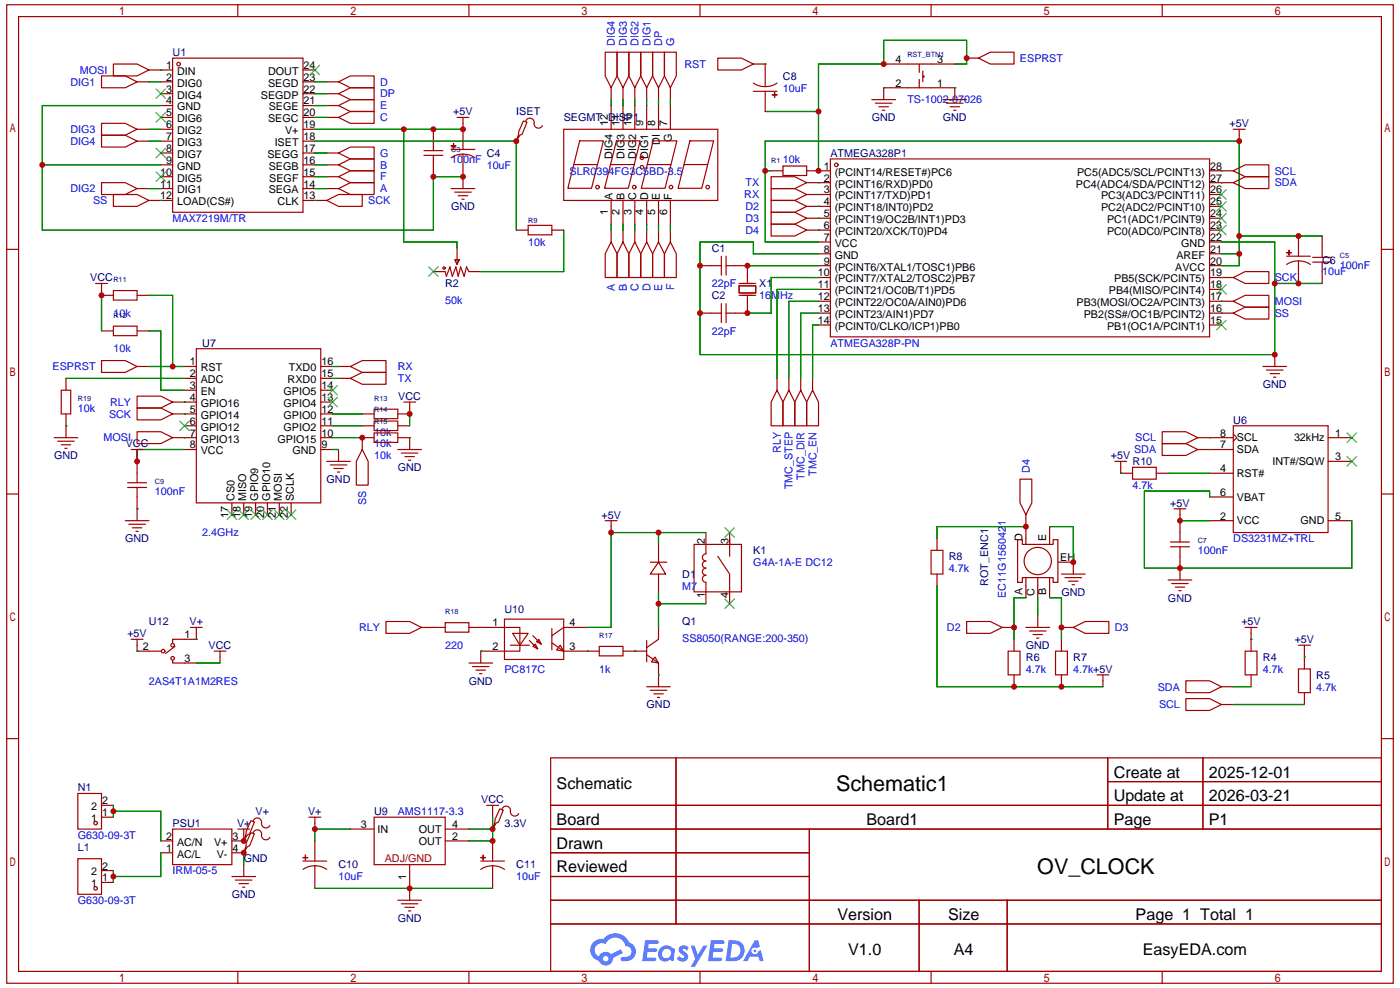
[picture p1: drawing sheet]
<svg xmlns="http://www.w3.org/2000/svg" width="297mm" height="210mm" viewBox="0 0 297 210" stroke-linecap="round" stroke-linejoin="round" font-family="sans-serif">
<g fill="none" stroke="#a10000" stroke-width=".25">
<path d="M1.4 1h294.4v207.5h-294.4zM3.9 3.5h289.3v202.5h-289.3zM50.5 1v2.5M99.5 1v2.5M148.6 1v2.5M197.6 1v2.5M246.7 1v2.5M1.4 52.9h2.5M293.2 52.9h2.6M1.4 104.8h2.5M293.2 104.8h2.6M1.4 156.7h2.5"/>
<path d="M293.2 156.7h2.6M116.9 160.7h176.3v45.3h-176.3zM116.9 170.8h176.3M116.9 175.8h176.3M143.5 160.7v35.3M171.8 175.8v30.2M235.1 160.7v15.1M235.1 165.8h58.1M255.4 160.7v15.1M116.9 180.9h54.9M116.9 190.9h176.3M116.9 185.9h54.9"/>
<path d="M116.9 196h176.3M195.1 190.9v15.1M213.8 190.9v15.1M50.5 206v2.5M99.5 206v2.5M148.6 206v2.5M197.6 206v2.5M246.7 206v2.5"/>
</g>
<g fill="#5487ff">
<path d="M144.4 200.8a1.29 1.29 0 0 1 1.8 .2l-.4 .7a.54 .54 0 0 0-.9-.3l.1 .2a1.27 1.27 0 0 1 .8 2 1.52 1.52 0 0 1-2.2-.3l.5-.6 .8 .5a.31 .31 0 0 0 .4-.3 .31 .31 0 0 0-.3-.3 1.11 1.11 0 0 1-.6-1.8z"/>
<path d="M146.6 200.6h.8l.7 1.9 1.2-1.9h.9l-2.7 4.5h-.9l1-1.7z"/>
<path d="M136.9 199.4h1.7a1.29 1.29 0 0 1 1.2 .2 .39 .39 0 0 1-.4 .6h-1.7l-.1 .9h1.6a.39 .39 0 0 1 .3 .5 .39 .39 0 0 1-.4 .3h-1.6l-.2 1.2h1.3a.45 .45 0 0 1 .5 .1 .45 .45 0 0 1 .2 .5l-.4 .2h-2.6z"/>
<path d="M150.9 199.4h1.6a1.31 1.31 0 0 1 1.3 .2 .39 .39 0 0 1-.4 .6h-1.7l-.2 .9h1.7a.39 .39 0 0 1 .3 .5 .39 .39 0 0 1-.4 .3h-1.7l-.1 1.2h1.3a.45 .45 0 0 1 .5 .1 .45 .45 0 0 1 .1 .5l-.3 .2h-2.6z"/>
<path d="M160.2 199.4h.7l.4 1.4-.6 .3a.75 .75 0 0 0-1.1 .3 .75 .75 0 0 0 .4 1 .75 .75 0 0 0 1-.6l.5-.3 .6 2.4h-.8l-.3-1h-1.8l-.5 1h-1z"/>
<path d="M154.7 199.4l-.7 4.5h1.5a2.25 2.25 0 0 0 2.6-2.3 2.25 2.25 0 0 0-2.7-2.2zM155.4 200.2a1.49 1.49 0 0 1 1.8 1.5 1.49 1.49 0 0 1-1.9 1.4h-.3z"/>
<path d="M140.1 201.2a1.57 1.57 0 0 0-.1 2.2 1.57 1.57 0 0 0 2.2 .1l.8 .4 .3-2.5-.2-.3h-.4a1.58 1.58 0 0 0-2.6 .1zM140.8 201.6a.97 .97 0 0 1 1.6 .4 .97 .97 0 0 1-1 1.2 .93 .93 0 0 1-.9-.6 .93 .93 0 0 1 .3-1z"/>
<path d="M126 199.8a2.34 2.34 0 0 0 1.1 4 1.53 1.53 0 0 0 1.8 1 1.53 1.53 0 0 0 1.2-1.6l2.1-1.1-.4-.8-2.1 1.1a1.56 1.56 0 0 0-2.6 .4 1.48 1.48 0 0 1-.7-2 1.48 1.48 0 0 1 2.2-.5 2.21 2.21 0 0 1 2.2-1.4 2.21 2.21 0 0 1 2 1.8 1.15 1.15 0 0 1 1.2 1 1.15 1.15 0 0 1-1 1.3h-.7a.46 .46 0 0 0-.6 .3 .46 .46 0 0 0 .4 .6 2.15 2.15 0 0 0 2.5-1 2.15 2.15 0 0 0-.3-2.6l-.8-.4a3.2 3.2 0 0 0-5.4-.8l-1.1 .1zM128 203.3a.6 .6 0 0 1 1.2 0 .6 .6 0 0 1-1.2 0z"/>
<circle cx="160.2" cy="201.7" r=".28"/>
</g>
<g fill="none" stroke="#a10000" stroke-width=".25">
<path d="M21.6 16.1h5l2.5 1.3-2.5 1.2h-5zM24.1 13.6h5l2.5 1.2-2.5 1.3h-5zM29.1 17.4h2.5M31.6 14.8h5M34.1 17.4h2.5M34.1 19.9h2.5M36.6 12.3h27.7v32.7h-27.7zM64.3 14.8h2.5M64.3 17.4h2.5M64.3 19.9h2.5M69.3 17.4h2.6M69.3 19.9h2.6"/>
<path d="M71.9 17.4l2.5-1.3h5v2.5h-5zM71.9 19.9l2.5-1.3h5v2.5h-5zM128.5 11.1h2.5v5l-1.3 2.5-1.2-2.5zM129.7 18.6v2.5M131 11.1h2.5v5l-1.3 2.5-1.2-2.5zM132.2 18.6v2.5M133.5 11.1h2.5v5l-1.2 2.5-1.3-2.5zM134.8 18.6v2.5M136 11.1h2.5v5l-1.2 2.5-1.3-2.5zM137.3 18.6v2.5M138.5 11.1h2.5v5l-1.2 2.5-1.3-2.5zM139.8 18.6v2.5"/>
<path d="M141 11.1h2.6v5l-1.3 2.5-1.3-2.5zM142.3 18.6v2.5M152.4 12.3h5l2.5 1.3-2.5 1.2h-5zM159.9 17.6l1 .5 1.5 .3M159.9 13.6h2.5v4.8M159.9 19.4h5M162.4 19.4v4.2M164.4 19.6v1zM164.9 17.6l-1.4 .7-1.1 .1M187.6 13.6h15.1M195.1 13.6v1.7M195.1 16.9v1.7"/>
<path d="M195.9 16.1h.2v.3h-.2M195.9 15.1v2.3M205.2 12.3h2.5M207.7 12.3l2.5-1.2h5.1v2.5h-5.1zM21.6 38.7h5l2.5 1.3-2.5 1.3h-5zM21.6 26.2h5l2.5 1.2-2.5 1.3h-5zM21.6 28.7h5l2.5 1.2-2.5 1.3h-5zM29.1 27.4h2.5M29.1 29.9h2.5M29.1 40h2.5M34.1 22.4h2.5M34.1 24.9h2.5"/>
<path d="M34.1 27.4h2.5M34.1 29.9h2.5M34.1 32.5h2.5M34.1 35h2.5M34.1 37.5h2.5M34.1 40h2.5M64.3 22.4h2.5M64.3 24.9h2.5M64.3 27.4h2.5M64.3 29.9h2.5M64.3 32.5h2.5M64.3 35h2.5"/>
<path d="M64.3 37.5h2.5M64.3 40h2.5M69.3 22.4h2.6M69.3 24.9h2.6M69.3 32.5h2.6M69.3 35h2.6M69.3 37.5h2.6M69.3 40h2.6M71.9 22.4l2.5-1.3h5v2.5h-5zM71.9 40l2.5-1.3h5v2.6h-5zM71.9 35l2.5-1.3h5v2.5h-5zM71.9 24.9l2.5-1.3h5v2.6h-5z"/>
<path d="M71.9 37.5l2.5-1.3h5v2.5h-5zM71.9 32.5l2.5-1.3h5v2.5h-5zM90 33h4M90 31.9h4M92 27.4v4.5M92 33v4.5M95.8 30.9l1 .1zM95.8 40h5M95.8 31.7h5M96.3 30.4v1zM97 24.9h2.5M98.3 32.7l-1.1 .1-1.4 .7"/>
<path d="M98.3 32.7l1.6 .3 .9 .5M98.3 24.9v6.8M98.3 32.7v7.3M109.6 29.7v.2M111.1 25.7l.8 .2-1 2.5-.5 .3-.8 1.2 .5-1.5v-.5zM111.6 25.7a.92 .92 0 0 1 1.1-.6 .92 .92 0 0 1 .7 1.1 .93 .93 0 0 0 .6 .9 .93 .93 0 0 0 1.1-.4M119.7 27.4h32.7v15.1h-32.7zM121.8 34.9h5M123.1 29.9h5l-2.5 10h-5.1zM129.6 34.9h5M129.7 22.4v5M130.9 29.9h5l-2.5 10h-5.1z"/>
<path d="M132.2 22.4v5M134.8 22.4v5M137.3 22.4v5M137.4 34.9h5M138.7 29.9h5l-2.5 10h-5.1zM139.8 22.4v5M142.3 22.4v5M145.2 34.9h5M146.5 29.9h5l-2.5 10h-5.1zM163.7 37.5h5l2.5 1.2-2.5 1.3h-5zM163.7 40h5l2.5 1.3-2.5 1.2h-5zM163.7 36.2h2.5"/>
<path d="M163.9 20.1h1zM166.2 35.2h5v2h-5zM171.2 36.2h5.1M171.2 38.7h5.1M176.3 33.7h80.5v37.7h-80.5zM185.1 21.1h5M185.8 21.9h3.5M186.6 22.6h2M187.3 23.4h.5M187.6 21.1v-2.5h15.1v2.5M200.2 21.1h5M200.9 21.9h3.5"/>
<path d="M201.7 22.6h2M202.4 23.4h.5M256.8 36.2h5M256.8 38.7h5M261.8 38.7l2.5-1.2h5v2.5h-5zM261.8 36.2l2.5-1.2h5v2.5h-5zM261.8 27.4h2.5M263.1 27.4v2.5M24.1 41.3h5l2.5 1.2-2.5 1.3h-5zM31.6 42.5h5M64.3 42.5h5M69.3 42.5l2.6-1.2h5v2.5h-5z"/>
<path d="M92 57.6h2.5l.3 1 .7-2 .5 2 .8-2 .5 2 .5-2 .7 2 .5-2 .5 1h2.6M96.5 55.1h1l-.5 1zM96.5 40.8h3.5M97 52.6v3.5M97.3 41.5h2M98 42.3h.5M109.6 48.8h2.5M112.1 47.8h5v2h-5zM117.1 48.8h2.6M129.7 51.3l1.3 2.5v5.1h-2.5v-5.1zM129.7 42.5v5M129.7 48.8v2.5"/>
<path d="M132.2 51.3l1.3 2.5v5.1h-2.5v-5.1zM132.2 42.5v5M132.2 48.8v2.5M134.8 51.3l1.2 2.5v5.1h-2.5v-5.1zM134.8 42.5v5M134.8 48.8v2.5M137.3 51.3l1.2 2.5v5.1h-2.5v-5.1zM137.3 42.5v5M137.3 48.8v2.5M139.8 51.3l1.2 2.5v5.1h-2.5v-5.1zM139.8 42.5v5M139.8 48.8v2.5"/>
<path d="M142.3 51.3l1.3 2.5v5.1h-2.6v-5.1zM142.3 42.5v5M142.3 48.8v2.5M148.6 56.3h4.5M153.1 54.3v4.1M154.1 56.3h4.6v3.6M154.1 54.3v4.1M163.7 42.5h5l2.5 1.3-2.5 1.2h-5zM163.7 45h5l2.5 1.3-2.5 1.2h-5zM163.7 47.5h5l2.5 1.3-2.5 1.3h-5zM171.2 41.3h5.1M171.2 43.8h5.1"/>
<path d="M171.2 46.3h5.1M171.2 48.8h5.1M173.7 51.3h2.6M173.7 53.8h2.6M173.7 56.3h2.6M173.7 58.9h2.6M256.8 41.3h2.5M256.8 43.8h2.5M256.8 46.3h2.5M256.8 48.8h2.5M256.8 51.3h2.5M256.8 53.8h2.5"/>
<path d="M256.8 56.3h2.5M256.8 58.9h5M261.8 58.9l2.5-1.3h5v2.5h-5zM273.1 53.6h1zM273.1 54.3h5M273.6 53.1v1zM275.6 55.3l-1 .1-1.5 .7M275.6 55.3l1.6 .3 .9 .5M275.6 50.1v4.2M275.6 55.3v4.8M278.6 55.6h4.1M278.6 54.6h4.1"/>
<path d="M280.7 50.1v4.5M280.7 55.6v4.5M20.3 60.1h2.5M21.6 76.5h5l2.5 1.2-2.5 1.3h-5zM21.6 60.1v2.5h2.5M21.6 70.2h2.5M24.1 61.6h5v2h-5zM24.1 69.2h5v2h-5zM29.1 62.6h2.5M29.1 77.7h2.5M29.1 70.2h2.5M39.2 77.7h2.5"/>
<path d="M41.7 74h26.4v32.7h-26.4zM68.1 77.7h2.5M71.9 77.7h2.5M74.4 77.7l2.5-1.2h5v2.5h-5zM148.6 66.4h4.5M153.1 64.4v4M154.1 64.4v4M156.9 60.6h3.5v1.5h-3.5zM156.9 62.6h3.5M156.9 60.1h3.5M158.7 62.9v3.5h-4.6M173.7 61.4h2.6"/>
<path d="M173.7 63.9h2.6M173.7 66.4h2.6M173.7 68.9h2.6M256.8 61.4h2.5M256.8 63.9h5M256.8 66.4h5M256.8 68.9h2.5M261.8 63.9l2.5-1.3h5v2.6h-5zM261.8 66.4l2.5-1.2h5v2.5h-5zM268.1 77.7h5M268.8 78.5h3.6M269.6 79.2h2"/>
<path d="M270.3 80h.5M270.6 75.2v2.5M11.5 92.8h5M12.2 93.6h3.6M13 82.8h2v5h-2zM13 94.3h2M13.8 95.1h.5M14 80.2v2.6M14 87.8v5M27.8 95.3h2.6M29.1 91.6h5l2.5 1.2-2.5 1.3h-5zM29.1 86.5h5l2.5 1.3-2.5 1.3h-5z"/>
<path d="M29.1 84h5l2.5 1.3-2.5 1.2h-5zM29.1 95.3v7.1M36.6 92.8h5.1M36.6 85.3h5.1M36.6 87.8h5.1M39.2 95.3h2.5M39.2 80.2h2.5M39.2 82.8h2.5M39.2 90.3h2.5M68.1 92.8h2.5M68.1 95.3h2.5M68.1 80.2h2.5"/>
<path d="M68.1 82.8h2.5M68.1 85.3h2.5M68.1 87.8h2.5M68.1 90.3h2.5M69.3 97.9h5.1M70.1 98.6h3.5M70.9 99.4h2M71.9 80.2h2.5M71.9 95.3v2.6M74.4 80.2l2.5-1.2h5v2.5h-5zM76.9 95.3l1.3 2.6v5h-2.6v-5zM76.9 87.8h2.5"/>
<path d="M76.9 90.3h2.5M79.4 86.8h5v2h-5zM79.4 89.3h5v2h-5zM79.4 91.8h5v2h-5zM79.4 92.8h-2.5v2.5M84.4 92.8h2.6v2.5M84.4 95.3h5.1M84.4 90.3h2.6M85.2 96.1h3.5M85.7 85.3h2.5M86 96.9h2M86.7 97.6h.5"/>
<path d="M87 85.3v2.5h-2.6M164.9 82.8l1.3 2.5v5h-2.5v-5zM164.9 80.2v2.6M167.5 82.8l1.2 2.5v5h-2.5v-5zM167.5 80.2v2.6M170 82.8l1.2 2.5v5h-2.5v-5zM170 80.2v2.6M172.5 82.8l1.2 2.5v5h-2.5v-5zM172.5 80.2v2.6M236.6 97.9h2.6M237.9 97.9v2.5h2.5M240.4 99.1h5v2.5h-5z"/>
<path d="M246.7 94.1h5l2.5 1.2-2.5 1.3h-5zM246.7 91.6h5l2.5 1.2-2.5 1.3h-5zM254.2 92.8h7.6M254.2 95.3h7.6M261.8 90.3h20.1v22.7h-20.1zM261.8 92.1l.7 .7-.7 .8M281.9 92.8h5M281.9 97.9h5M26.6 110.4h5M27.1 103.4h4M27.1 102.4h4M27.3 111.2h3.6"/>
<path d="M28.1 111.9h2M28.8 112.7h.6M29.1 103.4v7M49.2 106.7v2.5M51.7 106.7v2.5M54.3 106.7v2.5M56.8 106.7v2.5M59.3 106.7v2.5M61.8 106.7v2.5M71.6 100.1h.5M128.5 110.4h2.5M129.7 110.4v2.6"/>
<path d="M138 119.2h3.5M139.8 119.2l1.5 2.6h-3.3zM139.8 115.5v3.7M147.3 115.5h10.1v10h-10.1zM149.8 113v4.5a.75 .75 0 0 0-.7 .7 .75 .75 0 0 0 .7 .8 .75 .75 0 0 0-.7 .7 .75 .75 0 0 0 .7 .8 .75 .75 0 0 0-.7 .8 .75 .75 0 0 0 .7 .7 .75 .75 0 0 0-.7 .8 .75 .75 0 0 0 .7 .7v4.5M152.4 118l2.5 3.8v6.2M154.9 113v5M197.6 116.7h2.6v5.1h-2.6zM198.9 114.2v2.5M216 114.5h1v1h6.6v-1h1v9h-1v-1h-6.6v1h-1zM216.5 101.6h2.5v5.1l-1.2 2.5-1.3-2.5zM217.8 109.2v6.3"/>
<path d="M222.8 111.7v3.8M224.6 119.2h3.2v2.6M245.4 100.4h2.6M248.5 116h4M248.5 115h4M249.2 107.9h2.5M250.5 107.9v7.1M250.5 116v7M256.8 110.4h5M256.8 100.4h5M256.8 105.4h5M281.9 110.4h5"/>
<path d="M27.8 135.6h2.6M29.1 135.6v2.5h5M37.1 137.1l-2 1.5M40.4 133.1h2.5M41.7 133.1v2.5h-5.1v.7M45.5 138.1h2.5M46.7 138.1v2.5M81.9 131.8h5.1l2.5 1.3-2.5 1.2h-5.1zM89.5 133.1h5M94.5 132.1h5v2h-5zM99.5 133.1h10.9v5h-8.3v2.5M107.1 131.3h12.6v8.6h-12.6z"/>
<path d="M108.3 136.8h4.1M108.8 134.3h3.3l-1.7 2.5zM112.4 135.8l1.7 1.8M113.1 137.1l.5-.5 .5 1zM113.1 134.8l1.8 1.8M113.9 136.1l.5-.5 .5 1zM117.1 136.3l2.6 1.8M117.1 133.3v4.6M118.9 136.8l.8 1.3-1.5-.2zM119.7 138.1h7.5M124.7 133.1h-5l-2.6 1.7M127.2 137.1h5v2h-5z"/>
<path d="M132.2 138.1h5.1M137.3 135.8v4.6M137.3 138.9l2.5 1.7M139 139.4l.8 1.2-1.5-.2zM139.8 121.8v3.7M139.8 133.1v2.5l-2.5 1.8M198.9 121.8v2.5M205.2 131.8h5l2.5 1.3-2.5 1.2h-5zM212.7 133.1h2.6M214 138.1h2.5v5h-2.5zM215.3 135.6v2.5M217.8 122.5v4.3"/>
<path d="M217.8 133.1h5M218.5 133.8h3.5M219.3 134.6h2M220 135.3h.5M220.3 122.5v4.3M220.3 130.6v2.5M222.8 122.5v4.3M224.1 138.1h2.5v5h-2.5zM225.3 133.1h2.5M225.3 135.6v2.5M225.3 121.8h5M226.1 122.5h3.5"/>
<path d="M226.8 123.3h2M227.6 124h.5M227.8 133.1l2.5-1.3h5.1v2.5h-5.1zM248 123h5M248.7 123.8h3.5M249.5 124.5h2M250.2 125.3h.5M264.3 138.1h2.5v5h-2.5zM264.3 133.1h2.5M265.6 133.1v5M275.6 136.8h2.5M276.9 136.8v5.1"/>
<path d="M36.6 140.1v.5h5.1M99.5 140.6h5.1M100.3 141.4h3.5M101 142.1h2.1M101.8 142.9h.5M137.3 145.7h5M138 146.4h3.5M138.8 147.2h2M139.5 147.9h.5M139.8 140.6v5.1M215.3 143.1v2.6M225.3 143.1v2.6"/>
<path d="M232.9 143.1h2.5M234.1 143.1v2.6M251.7 144.4h5.1l2.5 1.3-2.5 1.2h-5.1zM251.7 148.2h5.1l2.5 1.2-2.5 1.3h-5.1zM259.3 145.7h2.5M259.3 149.4h2.5M265.6 143.1v2.6M275.6 141.9h2.5v5h-2.5zM276.9 146.9v2.5M16.5 168.3h5.1v7.5h-5.1zM21.6 173.3h2.5M21.6 170.8h2.5"/>
<path d="M34.1 178.4h2.5M36.6 175.8h12.6v7.6h-12.6zM49.2 178.4h2.5M50.5 175.8h2.5M51.7 175.8v2.6M53.2 174.1l.8 .2-1 2.5-.5 .3-.8 1.3 .5-1.6v-.5zM53.2 176.6l.8 .2-1 2.6-.5 .2-.8 1.3 .5-1.5v-.5zM53.8 174.1a.92 .92 0 0 1 1.1-.6 .92 .92 0 0 1 .6 1.1 .93 .93 0 0 0 .7 1 .93 .93 0 0 0 1.1-.5M53.8 176.6a.92 .92 0 0 1 1.1-.6 .92 .92 0 0 1 .6 1.1 .93 .93 0 0 0 .7 1 .93 .93 0 0 0 1.1-.5M65.6 173.3h2.5M66.8 173.3v2.5M66.8 178.4v4.2"/>
<path d="M74.4 175.8h5M79.4 173.3h15.1v10.1h-15.1zM94.5 178.4h5M94.5 175.8h5M103.3 170.8h2.5M104.6 170.8v2.5M104.6 175.6v.2M104.6 178.4v4.2M106.1 171.6l.7 .2-1 2.5-.5 .3-.7 1.2 .5-1.5v-.5zM106.6 171.6a.92 .92 0 0 1 1.1-.6 .92 .92 0 0 1 .6 1.1 .93 .93 0 0 0 .7 1 .93 .93 0 0 0 1.1-.5M16.5 182.1h5.1v7.6h-5.1zM21.6 187.2h2.5"/>
<path d="M21.6 184.6h2.5M34.1 180.9h2.5M49.2 180.9h2.5M49.2 185.9h5.1M50 186.7h3.5M50.7 187.4h2M51.5 188.2h.5M51.7 180.6v.3M51.7 183.4v2.5M64.3 181.9h1zM64.3 182.6h5M64.8 181.4v1z"/>
<path d="M66.8 183.6l-1 .1-1.5 .7M66.8 183.6l1.6 .3 .9 .5M66.8 183.6v4.8M84.4 190.9h5.1M85.2 191.7h3.5M86 192.4h2M86.7 193.2h.5M87 183.4v7.5M102.1 181.9h1zM102.1 182.6h5M102.6 181.4v1zM104.6 183.6l-1.1 .1-1.4 .7"/>
<path d="M104.6 183.6l1.5 .3 1 .5M104.6 183.6v4.8"/>
<circle cx="37.9" cy="13.6" r=".38"/>
<circle cx="126.8" cy="39.7" r=".38"/>
<circle cx="134.6" cy="39.7" r=".38"/>
<circle cx="136.3" cy="35.5" r=".38"/>
<circle cx="136.3" cy="33.5" r=".38"/>
<circle cx="142.4" cy="39.7" r=".38"/>
<circle cx="150.2" cy="39.7" r=".38"/>
<circle cx="177.5" cy="35" r=".38"/>
<circle cx="94.3" cy="56.9" r=".25"/>
<circle cx="220.3" cy="119" r="2.89"/>
<circle cx="34.6" cy="138.1" r=".38"/>
<circle cx="36.6" cy="139.6" r=".38"/>
<circle cx="36.6" cy="136.8" r=".38"/>
<circle cx="20.3" cy="174.6" r=".38"/>
<circle cx="20.3" cy="188.4" r=".38"/>
</g>
<g fill="none" stroke="#3c3" stroke-width=".25">
<path d="M33.1 18.9l2 2M35.1 18.9l-2 2M65.8 13.8l2 2M67.8 13.8l-2 2M33.1 23.9l2 2M33.1 31.4l2 2.1M33.1 36.5l2 2M35.1 23.9l-2 2M35.1 31.4l-2 2.1M35.1 36.5l-2 2M91 56.6l2 2M93 56.6l-2 2"/>
<path d="M258.3 40.2l2 2.1M258.3 42.8l2 2M258.3 45.3l2 2M258.3 47.8l2 2M260.3 40.2l-2 2.1M260.3 42.8l-2 2M260.3 45.3l-2 2M260.3 47.8l-2 2M258.3 60.4l2 2M258.3 67.9l2 2M260.3 60.4l-2 2M260.3 67.9l-2 2"/>
<path d="M38.2 89.3l2 2M40.2 89.3l-2 2M69.6 84.3l2 2M69.6 81.8l2 2M71.6 84.3l-2 2M71.6 81.8l-2 2M285.9 91.8l2.1 2M285.9 96.9l2.1 2M288 91.8l-2.1 2M288 96.9l-2.1 2M48.2 108.2l2 2M50.2 108.2l-2 2"/>
<path d="M50.7 108.2l2 2M52.7 108.2l-2 2M53.2 108.2l2.1 2M55.3 108.2l-2.1 2M55.8 108.2l2 2M57.8 108.2l-2 2M58.3 108.2l2 2M60.3 108.2l-2 2M60.8 108.2l2 2M62.8 108.2l-2 2M153.9 111.9l2 2.1M155.9 111.9l-2 2.1"/>
<path d="M153.9 127l2 2.1M155.9 127l-2 2.1"/>
</g>
<g fill="none" stroke="#008700" stroke-width=".25">
<path d="M31.6 17.4h2.5M34.1 14.8h.1M66.8 17.4h2.5M66.8 19.9h2.5M162.4 13.6h.1M187.6 18.6h.1M202.7 18.6h.1M202.7 13.6h2.5v-5h-17.6v5h-13.9v22.6M9 35h25.1M31.6 27.4h2.5M31.6 29.9h2.5M31.6 40h2.5"/>
<path d="M34.1 22.4h-25.1v26.4h83v-11.3h6.3M66.8 27.4h31.5M66.8 29.9h42.8v18.9M66.8 40h2.5M66.8 37.5h2.5M66.8 35h2.5M66.8 32.5h2.5M66.8 24.9h2.5M66.8 22.4h2.5M85.7 27.4v23.9h11.3v1.3M129.7 21.1v1.3M132.2 21.1v1.3"/>
<path d="M134.8 21.1v1.3M137.3 21.1v1.3M139.8 21.1v1.3M142.3 21.1v1.3M162.4 23.6h11.3M162.4 36.2h1.3M173.7 38.7h.1M259.3 38.7h.1M259.3 36.2h.1M34.1 42.5h.1M66.8 42.5h.1M119.7 48.8v8.8h-17.6"/>
<path d="M129.7 47.5v1.3M132.2 47.5v1.3M134.8 47.5v1.3M137.3 47.5v1.3M139.8 47.5v1.3M142.3 47.5v1.3M158.7 56.3h15M173.7 43.8h.1M173.7 46.3h.1M173.7 48.8h.1M173.7 41.3h.1M173.7 51.3h-11.3v-21.4h100.7v26.4h-3.8"/>
<path d="M173.7 58.9h-10v7.5h-5M259.3 58.9h.1M259.3 51.3h11.3v23.9h-122v-23.9h11.3v2.5h13.8M259.3 53.8h3.8M263.1 50.1h17.6M21.6 62.6v7.6M31.6 70.2h2.5v12.6h5.1M31.6 77.7h7.6M31.6 62.6h5v15.1M70.6 77.7h1.3M173.7 66.4h-3.7v13.8M173.7 61.4h-8.8v18.8"/>
<path d="M173.7 63.9h-6.2v16.3M173.7 68.9h-1.2v11.3M259.3 63.9h.1M259.3 66.4h.1M270.6 60.1h10.1M14 90.3h.1M14 80.2h25.2M39.2 87.8h.1M39.2 92.8h.1M39.2 85.3h.1M39.2 95.3h-10.1v2.6M70.6 95.3h1.3"/>
<path d="M70.6 87.8h6.3M70.6 80.2h1.3M70.6 90.3h6.3M70.6 92.8h6.3M87 92.8h.1M87 87.8v2.5M256.8 95.3h.1M256.8 92.8h.1M29.1 107.9h.1M139.8 113v2.5M149.8 113h-20.1v20.1h-5M217.8 111.7h-18.9v2.5"/>
<path d="M222.8 111.7h5v7.5M237.9 100.4h.1M248 100.4h8.8M250.5 110.4h6.3M256.8 105.4v-1.3h-13.9v16.4h44v-10.1M29.1 138.1h.1M41.7 135.6h.1M92 133.1h.1M102.1 133.1h.1M102.1 138.1h.1M124.7 138.1h.1M134.8 138.1h.1"/>
<path d="M139.8 125.5v7.6M139.8 128h10M198.9 124.3v21.4h35.2M217.8 126.8h-2.5v8.8M220.3 126.8v3.8M222.8 126.8h2.5v8.8M265.6 135.6h.1M276.9 139.4h.1M41.7 140.6h5M139.8 143.1h.1M261.8 145.7h3.8M261.8 149.4h15.1"/>
<path d="M24.1 170.8v2.5M24.1 172.1h10v6.3M51.7 178.4h.1M74.4 175.8h-7.6v2.6M99.5 175.8h5.1M104.6 173.3v5.1h-5.1M24.1 184.6v2.6M34.1 180.9v5h-10M51.7 180.9v2.5M66.8 188.4h37.8"/>
</g>
<g fill="#c00">
<circle cx="51.7" cy="178.4" r=".63"/>
<circle cx="51.7" cy="180.9" r=".63"/>
<circle cx="24.1" cy="172.1" r=".63"/>
<circle cx="24.1" cy="185.9" r=".63"/>
<circle cx="158.7" cy="66.4" r=".63"/>
<circle cx="158.7" cy="56.3" r=".63"/>
<circle cx="173.7" cy="36.2" r=".63"/>
<circle cx="173.7" cy="23.6" r=".63"/>
<circle cx="187.6" cy="13.6" r=".63"/>
<circle cx="205.2" cy="12.3" r=".63"/>
<circle cx="148.6" cy="56.3" r=".63"/>
<circle cx="148.6" cy="66.4" r=".63"/>
<circle cx="270.6" cy="75.2" r=".63"/>
<circle cx="270.6" cy="60.1" r=".63"/>
<circle cx="275.6" cy="60.1" r=".63"/>
<circle cx="162.4" cy="36.2" r=".63"/>
<circle cx="263.1" cy="29.9" r=".63"/>
<circle cx="263.1" cy="50.1" r=".63"/>
<circle cx="275.6" cy="50.1" r=".63"/>
<circle cx="263.1" cy="53.8" r=".63"/>
<circle cx="9" cy="35" r=".63"/>
<circle cx="92" cy="37.5" r=".63"/>
<circle cx="98.3" cy="37.5" r=".63"/>
<circle cx="92" cy="27.4" r=".63"/>
<circle cx="98.3" cy="27.4" r=".63"/>
<circle cx="85.7" cy="27.4" r=".63"/>
<circle cx="109.6" cy="29.9" r=".63"/>
<circle cx="225.3" cy="145.7" r=".63"/>
<circle cx="215.3" cy="145.7" r=".63"/>
<circle cx="215.3" cy="133.1" r=".63"/>
<circle cx="225.3" cy="133.1" r=".63"/>
<circle cx="227.8" cy="119.2" r=".63"/>
<circle cx="250.5" cy="110.4" r=".63"/>
<circle cx="250.5" cy="120.5" r=".63"/>
<circle cx="217.8" cy="111.7" r=".63"/>
<circle cx="29.1" cy="97.9" r=".63"/>
<circle cx="36.6" cy="77.7" r=".63"/>
<circle cx="21.6" cy="62.6" r=".63"/>
<circle cx="76.9" cy="92.8" r=".63"/>
<circle cx="87" cy="87.8" r=".63"/>
<circle cx="66.8" cy="175.8" r=".63"/>
<circle cx="104.6" cy="175.8" r=".63"/>
<circle cx="104.6" cy="178.4" r=".63"/>
<circle cx="87" cy="188.4" r=".63"/>
<circle cx="139.8" cy="113" r=".63"/>
<circle cx="129.7" cy="113" r=".63"/>
<circle cx="139.8" cy="128" r=".63"/>
</g>
<g font-size="4.6">
<text x="177.5" y="167.8">Schematic1</text>
<text x="220.2" y="185.4">OV_CLOCK</text>
</g>
<g font-size="3.4">
<text x="118.2" y="167.4">Schematic</text>
<text x="236.4" y="164.9">Create at</text>
<text x="256.6" y="164.9">2025-12-01</text>
<text x="236.4" y="170">Update at</text>
<text x="256.6" y="170">2026-03-21</text>
<text x="118.2" y="175">Board</text>
<text x="183.9" y="175">Board1</text>
<text x="236.4" y="175">Page</text>
<text x="256.6" y="175">P1</text>
<text x="118.2" y="180">Drawn</text>
<text x="118.2" y="185">Reviewed</text>
<text x="177.8" y="195.1">Version</text>
<text x="201.2" y="195.1">Size</text>
<text x="241.1" y="195.1">Page 1 Total 1</text>
<text x="180" y="202.7">V1.0</text>
<text x="202.5" y="202.7">A4</text>
<text x="242.6" y="202.7">EasyEDA.com</text>
</g>
<g font-size="2.3" fill="#000080">
<text x="36.6" y="11.9">U1</text>
<text x="166.2" y="16.9">C8</text>
<text x="96.2" y="24.4">+5V</text>
<text x="109.6" y="24.4">ISET</text>
<text x="119.7" y="25.7">SEGMT_DISP1</text>
<text x="185" y="25.7">GND</text>
<text x="200.1" y="25.7">GND</text>
<text x="261" y="27">+5V</text>
<text x="103.3" y="33.3">C4</text>
<text x="176.3" y="33.3">ATMEGA328P1</text>
<text x="95.7" y="44.6">GND</text>
<text x="151.1" y="53.4">C1</text>
<text x="19.1" y="59.7">VCC</text>
<text x="280.7" y="55.9">C6</text>
<text x="94.5" y="60.9">R2</text>
<text x="151.1" y="63.4">C2</text>
<text x="161.2" y="60.9">X1</text>
<text x="42.9" y="73.5">U7</text>
<text x="268.1" y="82.3">GND</text>
<text x="84.5" y="84.8">VCC</text>
<text x="261.8" y="89.9">U6</text>
<text x="26.7" y="94.9">VCC</text>
<text x="11.5" y="97.4">GND</text>
<text x="84.4" y="99.9">GND</text>
<text x="235.8" y="97.4">+5V</text>
<text x="240.4" y="98.7">R10</text>
<text x="69.3" y="102.4">GND</text>
<text x="248.4" y="107.5">+5V</text>
<text x="127.7" y="110">+5V</text>
<text x="26.6" y="115">GND</text>
<text x="159.9" y="117.5">K1</text>
<text x="201.4" y="118.8">R8</text>
<text x="144.8" y="122.6">D1</text>
<text x="209.8" y="124.3" transform="rotate(-90 209.8 124.3)">ROT_ENC1</text>
<text x="107.1" y="130.1">U10</text>
<text x="225.3" y="126.3">GND</text>
<text x="247.9" y="127.6">GND</text>
<text x="27" y="135.1">+5V</text>
<text x="31.6" y="132.6">U12</text>
<text x="40.2" y="132.6">V+</text>
<text x="44.3" y="137.6">VCC</text>
<text x="144.8" y="132.6">Q1</text>
<text x="217.7" y="137.6">GND</text>
<text x="263.5" y="132.6">+5V</text>
<text x="274.8" y="136.4">+5V</text>
<text x="217.8" y="140.2">R6</text>
<text x="227.8" y="140.2">R7</text>
<text x="268.1" y="140.2">R4</text>
<text x="279.4" y="143.9">R5</text>
<text x="99.5" y="145.2">GND</text>
<text x="137.2" y="150.2">GND</text>
<text x="16.5" y="167.8">N1</text>
<text x="54.3" y="172.9">V+</text>
<text x="65.4" y="172.9">V+</text>
<text x="79.4" y="172.9">U9</text>
<text x="102.2" y="170.4">VCC</text>
<text x="36.6" y="175.4">PSU1</text>
<text x="50.3" y="175.4">V+</text>
<text x="107.1" y="175.4">3.3V</text>
<text x="16.5" y="180.4">L1</text>
<text x="51.7" y="182.9">GND</text>
<text x="71.9" y="184.2">C10</text>
<text x="109.6" y="184.2">C11</text>
<text x="49.2" y="190.5">GND</text>
<text x="84.4" y="195.5">GND</text>
</g>
<g font-size="2.3" fill="#00f">
<text x="130.5" y="9.8" transform="rotate(-90 130.5 9.8)">DIG4</text>
<text x="133" y="9.8" transform="rotate(-90 133 9.8)">DIG3</text>
<text x="135.6" y="9.8" transform="rotate(-90 135.6 9.8)">DIG2</text>
<text x="138.1" y="9.8" transform="rotate(-90 138.1 9.8)">DIG1</text>
<text x="140.6" y="9.8" transform="rotate(-90 140.6 9.8)">DP</text>
<text x="143.1" y="9.8" transform="rotate(-90 143.1 9.8)">G</text>
<text x="17" y="15.6">MOSI</text>
<text x="145.3" y="14.4">RST</text>
<text x="216.5" y="13.1">ESPRST</text>
<text x="15" y="18.2">DIG1</text>
<text x="80.7" y="23.2">E</text>
<text x="80.7" y="18.2">D</text>
<text x="80.7" y="20.7">DP</text>
<text x="166.2" y="19.4">10uF</text>
<text x="192.6" y="21.9">TS-1002-07026</text>
<text x="15" y="28.2">DIG3</text>
<text x="80.7" y="25.7">C</text>
<text x="15" y="30.7">DIG4</text>
<text x="80.7" y="35.8">B</text>
<text x="80.7" y="33.3">G</text>
<text x="95.8" y="34.5">100nF</text>
<text x="103.3" y="35.8">10uF</text>
<text x="166.2" y="34.5">10k</text>
<text x="15" y="40.8">DIG2</text>
<text x="80.7" y="40.8">A</text>
<text x="80.7" y="38.3">F</text>
<text x="120.9" y="37">SLR0394FG3C5BD-3.5</text>
<text x="158.2" y="39.5">TX</text>
<text x="270.6" y="39.5">SDA</text>
<text x="270.6" y="37">SCL</text>
<text x="19.8" y="43.3">SS</text>
<text x="36.6" y="47.1">MAX7219M/TR</text>
<text x="78.2" y="43.3">SCK</text>
<text x="158" y="42.1">RX</text>
<text x="158.2" y="44.6">D2</text>
<text x="158.2" y="47.1">D3</text>
<text x="112.1" y="52.1">10k</text>
<text x="158.2" y="49.6">D4</text>
<text x="270.6" y="59.7">SCK</text>
<text x="280.7" y="58.4">10uF</text>
<text x="284.4" y="57.1">100nF</text>
<text x="94.5" y="64.4">50k</text>
<text x="130.5" y="61.6" transform="rotate(-90 130.5 61.6)">A</text>
<text x="133" y="61.6" transform="rotate(-90 133 61.6)">B</text>
<text x="135.6" y="61.8" transform="rotate(-90 135.6 61.8)">C</text>
<text x="138.1" y="61.8" transform="rotate(-90 138.1 61.8)">D</text>
<text x="140.6" y="61.6" transform="rotate(-90 140.6 61.6)">E</text>
<text x="143.1" y="61.5" transform="rotate(-90 143.1 61.5)">F</text>
<text x="151.1" y="60.9">22pF</text>
<text x="161.2" y="63.4">16MHz</text>
<text x="270.6" y="64.7">MOSI</text>
<text x="24.1" y="67.2">10k</text>
<text x="151.1" y="71">22pF</text>
<text x="270.6" y="67.2">SS</text>
<text x="24.1" y="74.8">10k</text>
<text x="176.3" y="73.5">ATMEGA328P-PN</text>
<text x="11.1" y="78.5">ESPRST</text>
<text x="84.4" y="81">TX</text>
<text x="84.4" y="78.5">RX</text>
<text x="16.5" y="87.3">10k</text>
<text x="23.1" y="88.6">SCK</text>
<text x="23.4" y="86.1">RLY</text>
<text x="22" y="93.6">MOSI</text>
<text x="79.4" y="92.4">10k</text>
<text x="79.4" y="94.9">10k</text>
<text x="241" y="93.6">SCL</text>
<text x="79.4" y="97.4">10k</text>
<text x="165.7" y="96" transform="rotate(-90 165.7 96)">RLY</text>
<text x="170.8" y="101.7" transform="rotate(-90 170.8 101.7)">TMC_DIR</text>
<text x="173.3" y="101" transform="rotate(-90 173.3 101)">TMC_EN</text>
<text x="218.6" y="100.4" transform="rotate(-90 218.6 100.4)">D4</text>
<text x="240.7" y="96.1">SDA</text>
<text x="32.9" y="104.9">100nF</text>
<text x="77.7" y="107.2" transform="rotate(-90 77.7 107.2)">SS</text>
<text x="168.3" y="103.8" transform="rotate(-90 168.3 103.8)">TMC_STEP</text>
<text x="240.4" y="103.7">4.7k</text>
<text x="42.9" y="113.8">2.4GHz</text>
<text x="254.2" y="117.5">100nF</text>
<text x="261.8" y="115">DS3231MZ+TRL</text>
<text x="144.8" y="125.1">M7</text>
<text x="159.9" y="120">G4A-1A-E DC12</text>
<text x="201.4" y="121.3">4.7k</text>
<text x="213.5" y="126.8" transform="rotate(-90 213.5 126.8)">EC11G1560421</text>
<text x="76.2" y="133.9">RLY</text>
<text x="94.5" y="137.6">220</text>
<text x="144.8" y="136.1">SS8050(RANGE:200-350)</text>
<text x="201" y="133.9">D2</text>
<text x="236.6" y="133.9">D3</text>
<text x="107.1" y="142.7">PC817C</text>
<text x="127.2" y="142.7">1k</text>
<text x="217.8" y="142.7">4.7k</text>
<text x="227.8" y="142.7">4.7k+5V</text>
<text x="268.1" y="142.7">4.7k</text>
<text x="31.6" y="145.2">2AS4T1A1M2RES</text>
<text x="245.8" y="146.5">SDA</text>
<text x="279.4" y="146.5">4.7k</text>
<text x="246" y="150.2">SCL</text>
<text x="84.4" y="172.9">AMS1117-3.3</text>
<text x="16.5" y="177.9">G630-09-3T</text>
<text x="36.6" y="185.4">IRM-05-5</text>
<text x="16.5" y="191.7">G630-09-3T</text>
<text x="71.9" y="186.7">10uF</text>
<text x="109.6" y="186.7">10uF</text>
</g>
<g font-size="2.3">
<text x="35.2" y="14.6">1</text>
<text x="35.2" y="17.1">2</text>
<text x="37.6" y="15.9">DIN</text>
<text x="56.9" y="15.9">DOUT</text>
<text x="64.4" y="17.1">23</text>
<text x="64.4" y="14.6">24</text>
<text x="190.1" y="13.4">4</text>
<text x="198.9" y="13.4">3</text>
<text x="35.2" y="19.6">3</text>
<text x="35.2" y="22.2">4</text>
<text x="37.6" y="18.4">DIG0</text>
<text x="37.6" y="20.9">DIG4</text>
<text x="37.6" y="23.4">GND</text>
<text x="55.4" y="20.9">SEGDP</text>
<text x="56.9" y="18.4">SEGD</text>
<text x="57" y="23.4">SEGE</text>
<text x="64.4" y="22.2">21</text>
<text x="64.4" y="19.6">22</text>
<text x="190.1" y="18.4">2</text>
<text x="198.9" y="18.4">1</text>
<text x="35.2" y="24.7">5</text>
<text x="35.2" y="27.2">6</text>
<text x="35.2" y="29.7">7</text>
<text x="37.6" y="25.9">DIG6</text>
<text x="37.6" y="28.5">DIG2</text>
<text x="56.9" y="25.9">SEGC</text>
<text x="60.5" y="28.5">V+</text>
<text x="64.4" y="29.7">18</text>
<text x="64.4" y="27.2">19</text>
<text x="64.4" y="24.7">20</text>
<text x="129" y="26.6" transform="rotate(-90 129 26.6)">12</text>
<text x="131.5" y="26.6" transform="rotate(-90 131.5 26.6)">11</text>
<text x="134" y="26.6" transform="rotate(-90 134 26.6)">10</text>
<text x="136.6" y="26.6" transform="rotate(-90 136.6 26.6)">9</text>
<text x="139.1" y="26.6" transform="rotate(-90 139.1 26.6)">8</text>
<text x="141.6" y="26.6" transform="rotate(-90 141.6 26.6)">7</text>
<text x="35.2" y="32.2">8</text>
<text x="35.2" y="34.7">9</text>
<text x="37.6" y="31">DIG3</text>
<text x="37.6" y="33.5">DIG7</text>
<text x="37.6" y="36">GND</text>
<text x="56.8" y="33.5">SEGG</text>
<text x="57" y="36">SEGB</text>
<text x="58.3" y="31">ISET</text>
<text x="64.4" y="34.7">16</text>
<text x="64.4" y="32.2">17</text>
<text x="130" y="33.7" transform="rotate(-90 130 33.7)">DIG4</text>
<text x="132.5" y="33.7" transform="rotate(-90 132.5 33.7)">DIG3</text>
<text x="135.1" y="33.7" transform="rotate(-90 135.1 33.7)">DIG2</text>
<text x="137.6" y="33.7" transform="rotate(-90 137.6 33.7)">DIG1</text>
<text x="140.1" y="30.7" transform="rotate(-90 140.1 30.7)">DI</text>
<text x="142.6" y="30.2" transform="rotate(-90 142.6 30.2)">G</text>
<text x="174.9" y="36">1</text>
<text x="256.9" y="36">28</text>
<text x="34" y="37.3">10</text>
<text x="34" y="39.8">11</text>
<text x="37.6" y="38.5">DIG5</text>
<text x="37.6" y="41">DIG1</text>
<text x="57" y="41">SEGA</text>
<text x="57.2" y="38.5">SEGF</text>
<text x="64.4" y="39.8">14</text>
<text x="64.4" y="37.3">15</text>
<text x="174.9" y="41">3</text>
<text x="174.9" y="38.5">2</text>
<text x="177.2" y="39.8">(PCINT16/RXD)PD0</text>
<text x="177.2" y="37.3">(PCINT14/RESET#)PC6</text>
<text x="228.4" y="39.8">PC4(ADC4/SDA/PCINT12)</text>
<text x="228.6" y="37.3">PC5(ADC5/SCL/PCINT13)</text>
<text x="256.9" y="38.5">27</text>
<text x="256.9" y="41">26</text>
<text x="34" y="42.3">12</text>
<text x="37.6" y="43.5">LOAD(CS#)</text>
<text x="58.9" y="43.5">CLK</text>
<text x="64.4" y="42.3">13</text>
<text x="129" y="45.5" transform="rotate(-90 129 45.5)">1</text>
<text x="130" y="42.5" transform="rotate(-90 130 42.5)">A</text>
<text x="131.5" y="45.5" transform="rotate(-90 131.5 45.5)">2</text>
<text x="132.5" y="42.5" transform="rotate(-90 132.5 42.5)">B</text>
<text x="134" y="45.5" transform="rotate(-90 134 45.5)">3</text>
<text x="135.1" y="42.5" transform="rotate(-90 135.1 42.5)">C</text>
<text x="136.6" y="45.5" transform="rotate(-90 136.6 45.5)">4</text>
<text x="137.6" y="42.5" transform="rotate(-90 137.6 42.5)">D</text>
<text x="139.1" y="45.5" transform="rotate(-90 139.1 45.5)">5</text>
<text x="140.1" y="42.5" transform="rotate(-90 140.1 42.5)">E</text>
<text x="141.6" y="45.5" transform="rotate(-90 141.6 45.5)">6</text>
<text x="142.6" y="42.5" transform="rotate(-90 142.6 42.5)">F</text>
<text x="174.9" y="46.1">5</text>
<text x="174.9" y="43.5">4</text>
<text x="177.2" y="47.3">(PCINT19/OC2B/INT1)PD3</text>
<text x="177.2" y="44.8">(PCINT18/INT0)PD2</text>
<text x="177.2" y="42.3">(PCINT17/TXD)PD1</text>
<text x="233.7" y="42.3">PC3(ADC3/PCINT11)</text>
<text x="233.7" y="44.8">PC2(ADC2/PCINT10)</text>
<text x="235" y="47.3">PC1(ADC1/PCINT9)</text>
<text x="256.9" y="43.5">25</text>
<text x="256.9" y="46.1">24</text>
<text x="174.9" y="53.6">8</text>
<text x="174.9" y="51.1">7</text>
<text x="174.9" y="48.6">6</text>
<text x="177.2" y="52.3">VCC</text>
<text x="177.2" y="49.8">(PCINT20/XCK/T0)PD4</text>
<text x="235" y="49.8">PC0(ADC0/PCINT8)</text>
<text x="250.7" y="52.3">GND</text>
<text x="256.9" y="48.6">23</text>
<text x="256.9" y="51.1">22</text>
<text x="256.9" y="53.6">21</text>
<text x="173.6" y="58.6">10</text>
<text x="174.9" y="56.1">9</text>
<text x="177.2" y="59.9">(PCINT7/XTAL2/TOSC2)PB7</text>
<text x="177.2" y="57.4">(PCINT6/XTAL1/TOSC1)PB6</text>
<text x="177.2" y="54.9">GND</text>
<text x="236.5" y="59.9">PB5(SCK/PCINT5)</text>
<text x="249.5" y="57.4">AVCC</text>
<text x="249.7" y="54.9">AREF</text>
<text x="256.9" y="56.1">20</text>
<text x="256.9" y="58.6">19</text>
<text x="173.6" y="63.7">12</text>
<text x="173.6" y="61.2">11</text>
<text x="177.2" y="64.9">(PCINT22/OC0A/AIN0)PD6</text>
<text x="177.2" y="62.4">(PCINT21/OC0B/T1)PD5</text>
<text x="228.5" y="64.9">PB3(MOSI/OC2A/PCINT3)</text>
<text x="235.4" y="62.4">PB4(MISO/PCINT4)</text>
<text x="256.9" y="61.2">18</text>
<text x="256.9" y="63.7">17</text>
<text x="173.6" y="68.7">14</text>
<text x="173.6" y="66.2">13</text>
<text x="177.2" y="70">(PCINT0/CLKO/ICP1)PB0</text>
<text x="177.2" y="67.4">(PCINT23/AIN1)PD7</text>
<text x="230" y="67.4">PB2(SS#/OC1B/PCINT2)</text>
<text x="235" y="70">PB1(OC1A/PCINT1)</text>
<text x="256.9" y="66.2">16</text>
<text x="256.9" y="68.7">15</text>
<text x="40.3" y="77.5">1</text>
<text x="68.2" y="77.5">16</text>
<text x="40.3" y="80">2</text>
<text x="40.3" y="82.5">3</text>
<text x="42.6" y="78.8">RST</text>
<text x="42.6" y="81.3">ADC</text>
<text x="42.6" y="83.8">EN</text>
<text x="60.2" y="83.8">GPIO5</text>
<text x="61.1" y="81.3">RXD0</text>
<text x="61.3" y="78.8">TXD0</text>
<text x="68.2" y="82.5">14</text>
<text x="68.2" y="80">15</text>
<text x="40.3" y="85.1">4</text>
<text x="40.3" y="87.6">5</text>
<text x="42.6" y="86.3">GPIO16</text>
<text x="42.6" y="88.8">GPIO14</text>
<text x="60.2" y="88.8">GPIO0</text>
<text x="60.2" y="86.3">GPIO4</text>
<text x="68.2" y="87.6">12</text>
<text x="68.2" y="85.1">13</text>
<text x="40.3" y="90.1">6</text>
<text x="40.3" y="92.6">7</text>
<text x="40.3" y="95.1">8</text>
<text x="42.6" y="91.3">GPIO12</text>
<text x="42.6" y="93.9">GPIO13</text>
<text x="58.9" y="93.9">GPIO15</text>
<text x="60.2" y="91.3">GPIO2</text>
<text x="68.2" y="95.1">9</text>
<text x="68.2" y="92.6">10</text>
<text x="68.2" y="90.1">11</text>
<text x="259" y="95.1">7</text>
<text x="259" y="92.6">8</text>
<text x="262.5" y="93.6">SCL</text>
<text x="274.7" y="93.6">32kHz</text>
<text x="283.4" y="92.6">1</text>
<text x="42.6" y="96.4">VCC</text>
<text x="62.1" y="96.4">GND</text>
<text x="259" y="100.1">4</text>
<text x="262.5" y="101.2">RST#</text>
<text x="262.5" y="96.1">SDA</text>
<text x="270.1" y="98.6">INT#/SQW</text>
<text x="283.4" y="97.6">3</text>
<text x="49.8" y="106.2" transform="rotate(-90 49.8 106.2)">CS0</text>
<text x="52.3" y="106.2" transform="rotate(-90 52.3 106.2)">MISO</text>
<text x="54.8" y="106.2" transform="rotate(-90 54.8 106.2)">GPIO9</text>
<text x="57.3" y="106.2" transform="rotate(-90 57.3 106.2)">GPIO10</text>
<text x="59.8" y="106.2" transform="rotate(-90 59.8 106.2)">MOSI</text>
<text x="62.4" y="106.2" transform="rotate(-90 62.4 106.2)">SCLK</text>
<text x="259" y="105.2">6</text>
<text x="262.5" y="106.2">VBAT</text>
<text x="48.5" y="109.8" transform="rotate(-90 48.5 109.8)">17</text>
<text x="51" y="109.8" transform="rotate(-90 51 109.8)">18</text>
<text x="53.5" y="109.8" transform="rotate(-90 53.5 109.8)">19</text>
<text x="56.1" y="109.8" transform="rotate(-90 56.1 109.8)">20</text>
<text x="58.6" y="109.8" transform="rotate(-90 58.6 109.8)">21</text>
<text x="61.1" y="109.8" transform="rotate(-90 61.1 109.8)">22</text>
<text x="259" y="110.2">2</text>
<text x="262.5" y="111.2">VCC</text>
<text x="276.1" y="111.2">GND</text>
<text x="283.4" y="110.2">5</text>
<text x="149.6" y="115.5" transform="rotate(-90 149.6 115.5)">2</text>
<text x="154.7" y="115.5" transform="rotate(-90 154.7 115.5)">3</text>
<text x="217.1" y="114.7" transform="rotate(-90 217.1 114.7)">D</text>
<text x="222.1" y="114.7" transform="rotate(-90 222.1 114.7)">E</text>
<text x="225.1" y="119">EH</text>
<text x="149.6" y="126.8" transform="rotate(-90 149.6 126.8)">1</text>
<text x="154.7" y="126.8" transform="rotate(-90 154.7 126.8)">4</text>
<text x="217.1" y="126.3" transform="rotate(-90 217.1 126.3)">A</text>
<text x="219.6" y="126.4" transform="rotate(-90 219.6 126.4)">C</text>
<text x="222.1" y="126.3" transform="rotate(-90 222.1 126.3)">B</text>
<text x="30.3" y="137.9">2</text>
<text x="39.2" y="135.4">1</text>
<text x="104.6" y="132.7">1</text>
<text x="104.6" y="137.8">2</text>
<text x="120.9" y="137.8">3</text>
<text x="120.9" y="132.7">4</text>
<text x="39.2" y="140.4">3</text>
<text x="19.4" y="171.8">2</text>
<text x="21.7" y="173.1">1</text>
<text x="21.7" y="170.6">2</text>
<text x="19.4" y="174.4">1</text>
<text x="35.2" y="178.1">2</text>
<text x="37.6" y="179.4">AC/N</text>
<text x="45.4" y="179.4">V+</text>
<text x="49.3" y="178.1">3</text>
<text x="76.6" y="175.6">3</text>
<text x="80.2" y="176.6">IN</text>
<text x="88.9" y="176.6">OUT</text>
<text x="88.9" y="179.1">OUT</text>
<text x="96" y="175.6">4</text>
<text x="96" y="178.1">2</text>
<text x="19.4" y="185.7">2</text>
<text x="21.7" y="184.4">2</text>
<text x="35.2" y="180.6">1</text>
<text x="37.6" y="181.9">AC/L</text>
<text x="46" y="181.9">V-</text>
<text x="49.3" y="180.6">4</text>
<text x="19.4" y="188.2">1</text>
<text x="21.7" y="186.9">1</text>
<text x="86.2" y="186.7" transform="rotate(-90 86.2 186.7)">1</text>
</g>
<text font-size="2.3" fill="#a00000" x="81.7" y="182.8">ADJ/GND</text>
<g font-size="1.5" fill="#000080">
<text x="192.6" y="12">RST_BTN1</text>
<text x="95.8" y="32.1">C3</text>
<text x="163.7" y="34.7">R1</text>
<text x="112.1" y="47.2">R9</text>
<text x="24.1" y="59.8">R11</text>
<text x="284.4" y="54.8">C5</text>
<text x="24.1" y="67.4">R12</text>
<text x="16.5" y="85">R19</text>
<text x="79.4" y="85">R13</text>
<text x="79.4" y="87.5">R14</text>
<text x="79.4" y="90">R15</text>
<text x="32.9" y="102.6">C9</text>
<text x="254.2" y="115.2">C7</text>
<text x="94.5" y="130.3">R18</text>
<text x="127.2" y="135.3">R17</text>
</g>
</svg>
